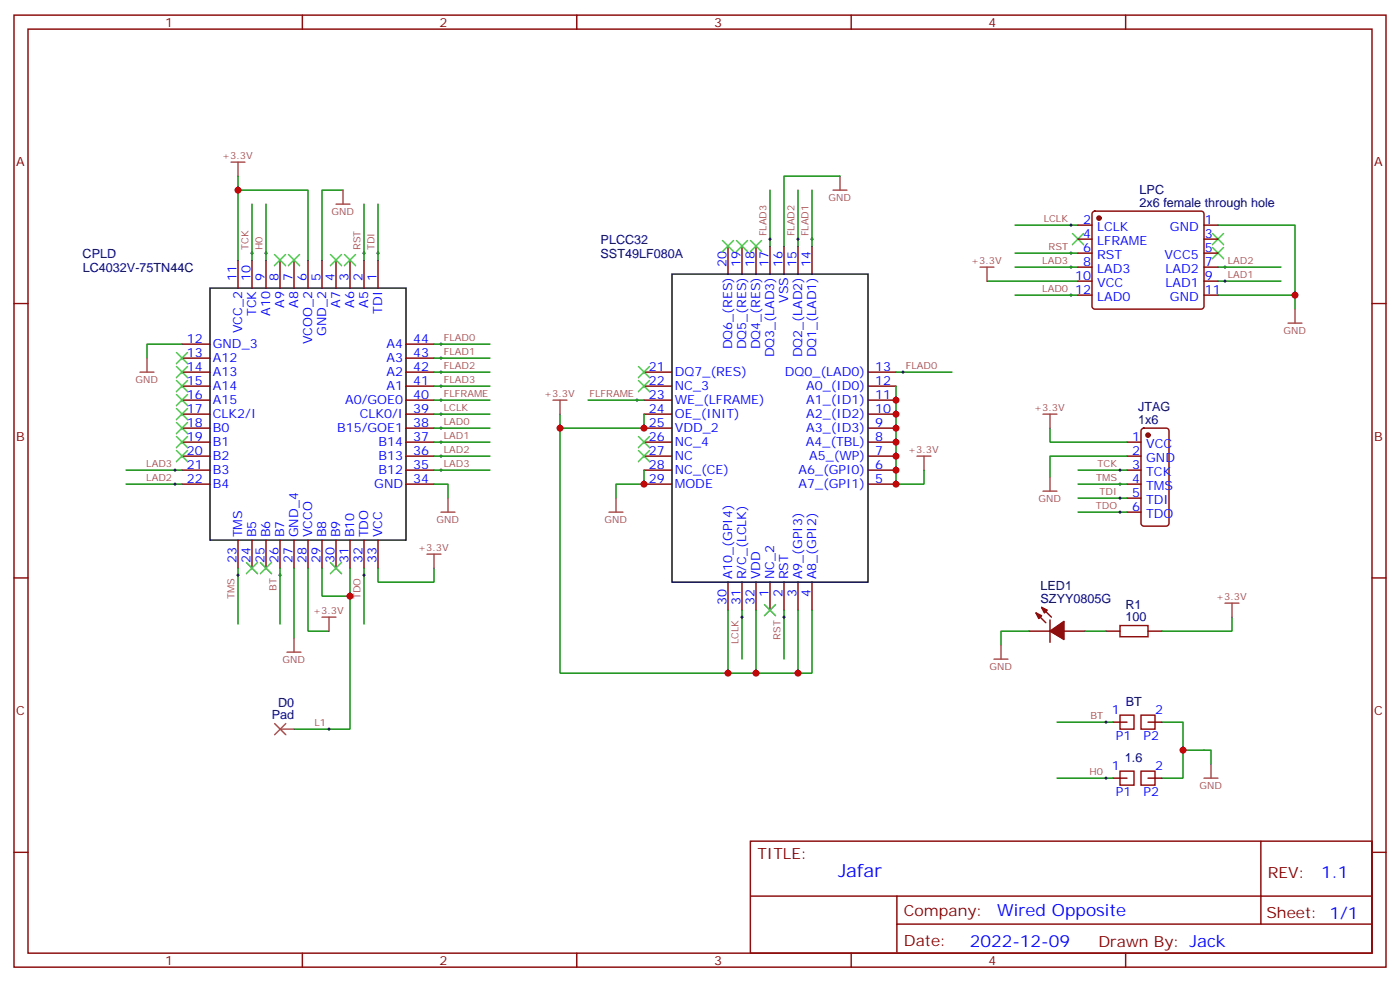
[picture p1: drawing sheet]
<svg xmlns="http://www.w3.org/2000/svg" width="353mm" height="247mm" viewBox="0 0 353 247" stroke-linecap="round" stroke-linejoin="round" font-family="sans-serif">
<g fill="none" stroke="#870000" stroke-width=".35">
<path d="M3.5 3.8h345.7v239.9h-345.7zM7.1 7.3h338.6v232.9h-338.6zM76.2 3.8v3.5M145.3 3.8v3.5M214.5 3.8v3.5M283.6 3.8v3.5M271.6 56.7h3.6M275.4 53.4l.5-.2h26.8a.71 .71 0 0 1 .7 .7v23.3l-.2 .5-.5 .2h-26.8l-.5-.2-.2-.5v-23.3zM303.4 56.7h3.5M3.5 76.5h3.6M60 65.5v7.1M63.5 65.5v7.1"/>
<path d="M67 65.5v7.1M70.6 65.5v7.1M74.1 65.5v7.1M77.6 65.5v7.1M81.1 65.5v7.1M84.7 65.5v7.1M88.2 65.5v7.1M91.7 65.5v7.1M95.2 65.5v7.1M183.4 62v7.1M187 62v7.1M190.5 62v7.1"/>
<path d="M194 62v7.1M197.6 62v7.1M201.1 62v7.1M204.6 62v7.1M271.6 74.4h3.6M271.6 60.3h3.6M271.6 70.8h3.6M271.6 63.8h3.6M271.6 67.3h3.6M303.4 74.4h3.5M303.4 60.3h3.5M303.4 70.8h3.5"/>
<path d="M303.4 63.8h3.5M303.4 67.3h3.5M345.7 76.5h3.5M45.9 97.3h7M45.9 93.8h7M45.9 86.7h7M45.9 90.2h7M102.3 97.3h7.1M102.3 93.8h7.1M102.3 86.7h7.1M102.3 90.2h7.1M162.3 97.3h7"/>
<path d="M162.3 93.8h7M218.7 97.3h7.1M218.7 93.8h7.1M45.9 111.4h7M45.9 114.9h7M45.9 118.5h7M45.9 107.9h7M45.9 104.4h7M45.9 100.8h7M102.3 111.4h7.1M102.3 114.9h7.1M102.3 118.5h7.1"/>
<path d="M102.3 107.9h7.1M102.3 104.4h7.1M102.3 100.8h7.1M162.3 111.4h7M162.3 114.9h7M162.3 118.5h7M162.3 107.9h7M162.3 104.4h7M162.3 100.8h7M218.7 111.4h7.1M218.7 114.9h7.1M218.7 118.5h7.1"/>
<path d="M218.7 107.9h7.1M218.7 104.4h7.1M218.7 100.8h7.1M284 111.4h3.5M284 114.9h3.5M284 118.5h3.5M287.7 108.1l.5-.2h5.7a.71 .71 0 0 1 .7 .7l-.1 23.5-.6 .5h-5.7l-.5-.3-.2-.4v-23.3zM45.9 122h7M60 136.1v7.1M63.5 136.1v7.1M67 136.1v7.1M70.6 136.1v7.1"/>
<path d="M74.1 136.1v7.1M77.6 136.1v7.1M81.1 136.1v7.1M84.7 136.1v7.1M88.2 136.1v7.1M91.7 136.1v7.1M95.2 136.1v7.1M102.3 122h7.1M162.3 122h7M218.7 122h7.1M284 122h3.5M284 125.5h3.5"/>
<path d="M284 129h3.5M3.5 145.6h3.6M183.4 146.7v7M187 146.7v7M190.5 146.7v7M194 146.7v7M197.6 146.7v7M201.1 146.7v7M204.6 146.7v7M259.3 159h5.3M261.1 154.4l2.4 2.5M262.5 153l2.4 2.5"/>
<path d="M264.6 156.2v5.7M268.1 159h5.3M278.7 159h3.5M289.3 159h3.5M345.7 145.6h3.5M280.5 196.1h3.5M280.5 182h3.5M289.3 196.1h3.5M289.3 182h3.5M3.5 214.8h3.6M189.1 211.9h156.6v28.3h-156.6zM317.7 212v20.9"/>
<path d="M345.7 214.8h3.5M189.1 225.8h156.5M226 232.9h119.6M226 225.8v14.1M76.2 240.2v3.5M145.3 240.2v3.5M214.5 240.2v3.5M283.6 240.2v3.5"/>
</g>
<g fill="#870000" stroke="#870000" stroke-width=".35">
<path d="M261.1 154.4l1.4 .8-.7 .7z"/>
<path d="M262.5 153l1.4 .7-.7 .7z"/>
<path d="M264.6 159l3.5-2.4v4.5z"/>
<circle cx="289.3" cy="109.6" r=".53"/>
<circle cx="276.9" cy="55" r=".53"/>
</g>
<g fill="none" stroke="#008700" stroke-width=".35">
<path d="M60 44.4v3.5M63.5 51.4v14.1M67 51.4v14.1M86.4 47.9h-5.3v17.6M91.7 51.4v14.1M95.2 51.4v14.1M194 47.9v14.1M201.1 47.9v14.1M204.6 47.9v14.1M211.7 44.4h-14.1v17.6M255.8 56.7h15.8M306.9 56.7h19.4v17.7"/>
<path d="M60 65.5v-17.6h17.6v17.6M248.7 70.8h22.9M255.8 63.8h15.8M255.8 67.3h15.8M255.8 74.4h15.8M306.9 74.4h19.4v3.5M306.9 70.8h15.9M306.9 67.3h15.9M45.9 86.7h-8.9v3.5M109.4 93.8h14.1M109.4 86.7h14.1M109.4 90.2h14.1"/>
<path d="M109.4 97.3h14.1M225.8 97.3v24.7h7v-3.5M225.8 93.8h14.1M31.7 118.5h14.2M109.4 118.5h14.1M109.4 100.8h14.1M109.4 104.4h14.1M109.4 107.9h14.1M109.4 111.4h14.1M109.4 114.9h14.1M141.1 104.4v3.5h21.2v-3.5M141.1 107.9v61.7h42.3v-15.9"/>
<path d="M148.2 100.8h14.1M162.3 118.5v3.5h-7.1v3.5M264.6 107.9v3.5h19.4M271.6 118.5h12.4M284 114.9h-19.4v5.3M31.7 122h14.2M109.4 122h3.5v3.5M271.6 122h12.4M271.6 125.5h12.4M271.6 129h12.4M60 143.2v14.1M70.6 143.2v14.1"/>
<path d="M74.1 143.2v17.6M77.6 143.2v15.8h5.3M81.1 143.2v7h7.1v-7M88.2 150.2v33.5h-14.1M91.7 143.2v14.1M95.2 143.2v3.5h14.2v-3.5M187 153.7v12.4M190.5 153.7v15.9h-7.1M197.6 153.7v12.4M201.1 153.7v15.9M204.6 153.7v15.9h-14.1M259.3 159h-7.1v3.6"/>
<path d="M273.4 159h5.3M310.4 155.5v3.5h-17.6M266.3 182h14.2M266.3 196.1h14.2M292.8 182h5.3v7h7.1v3.5M298.1 189v7.1h-5.3"/>
</g>
<path d="M282.2 157.6h7.1v2.8h-7.1z" fill="none" stroke="#a10000" stroke-width=".35"/>
<g fill="none" stroke="#3c3" stroke-width=".35">
<path d="M270.2 58.8l2.8 2.9M273 58.8l-2.8 2.9M305.5 58.8l2.8 2.9M308.3 58.8l-2.8 2.9M69.1 64.1l2.9 2.9M72 64.1l-2.9 2.9M72.7 64.1l2.8 2.9M75.5 64.1l-2.8 2.9M83.3 64.1l2.8 2.9M86.1 64.1l-2.8 2.9M86.8 64.1l2.8 2.9M89.6 64.1l-2.8 2.9"/>
<path d="M182 60.6l2.9 2.8M184.9 60.6l-2.9 2.8M185.6 60.6l2.8 2.8M188.4 60.6l-2.8 2.8M189.1 60.6l2.8 2.8M191.9 60.6l-2.8 2.8M305.5 62.4l2.8 2.8M308.3 62.4l-2.8 2.8M44.4 99.4l2.9 2.8M44.4 95.9l2.9 2.8M44.4 92.4l2.9 2.8M44.4 88.8l2.9 2.9"/>
<path d="M47.3 99.4l-2.9 2.8M47.3 95.9l-2.9 2.8M47.3 92.4l-2.9 2.8M47.3 88.8l-2.9 2.9M160.9 95.9l2.8 2.8M160.9 92.4l2.8 2.8M163.7 95.9l-2.8 2.8M163.7 92.4l-2.8 2.8M44.4 113.5l2.9 2.8M44.4 110l2.9 2.8M44.4 106.5l2.9 2.8M44.4 102.9l2.9 2.9"/>
<path d="M47.3 113.5l-2.9 2.8M47.3 110l-2.9 2.8M47.3 106.5l-2.9 2.8M47.3 102.9l-2.9 2.9M160.9 110l2.8 2.8M160.9 113.5l2.8 2.8M163.7 110l-2.8 2.8M163.7 113.5l-2.8 2.8M62.1 141.7l2.8 2.9M64.9 141.7l-2.8 2.9M65.6 141.7l2.8 2.9M68.4 141.7l-2.8 2.9"/>
<path d="M83.3 141.7l2.8 2.9M86.1 141.7l-2.8 2.9M192.6 152.3l2.8 2.9M195.4 152.3l-2.8 2.9"/>
</g>
<g fill="none" stroke="#000" stroke-width=".25">
<path d="M194 59.9v.7M201.1 59.9v.7M204.6 59.9v.7M269.5 56.7h.7M269.9 56.4v.7M63.1 63.8h.8M63.5 63.4v.7M66.7 63.8h.7M67 63.4v.7M91.4 63.8h.7M91.7 63.4v.7M94.9 63.8h.7"/>
<path d="M95.2 63.4v.7M193.7 60.3h.7M200.7 60.3h.7M204.3 60.3h.7M269.5 63.8h.7M269.5 67.3h.7M269.5 74.4h.7M269.9 63.4v.7M269.9 67v.7M269.9 74v.7M308.3 67.3h.7M308.3 70.8h.7"/>
<path d="M308.7 67v.7M308.7 70.5v.7M110.8 93.8h.7M110.8 86.7h.7M110.8 90.2h.7M110.8 97.3h.7M111.1 86.4v.7M111.1 89.9v.7M111.1 93.4v.7M111.1 96.9v.7M227.2 93.8h.7M227.5 93.4v.7"/>
<path d="M43.7 118.5h.7M44.1 118.1v.7M110.8 118.5h.7M110.8 100.8h.7M110.8 104.4h.7M110.8 107.9h.7M110.8 111.4h.7M110.8 114.9h.7M111.1 100.5v.7M111.1 104v.7M111.1 107.5v.7M111.1 111.1v.7"/>
<path d="M111.1 114.6v.7M111.1 118.1v.7M160.2 100.8h.7M160.5 100.5v.7M281.9 118.5h.7M282.2 118.1v.7M43.7 122h.7M44.1 121.6v.7M281.9 122h.7M281.9 125.5h.7M281.9 129h.7M282.2 121.6v.7"/>
<path d="M282.2 125.2v.7M282.2 128.7v.7M59.6 144.9h.7M60 144.6v.7M70.2 144.9h.7M70.6 144.6v.7M91.4 144.9h.7M91.7 144.6v.7M186.6 155.5h.7M187 155.2v.7M197.2 155.5h.7M197.6 155.2v.7"/>
<path d="M82.5 183.7h.8M82.9 183.4v.7M278.3 182h.7M278.3 196.1h.7M278.7 181.6v.7M278.7 195.7v.7"/>
</g>
<path d="M52.9 72.6h49.4v63.5h-49.4zM169.3 69.1h49.4v77.6h-49.4z" fill="none" stroke="#000" stroke-width=".35"/>
<g fill="none" stroke="#a64a4a" stroke-width=".35">
<path d="M58.2 40.9h3.5M60 40.9v3.5M84.7 51.4h3.5M86.4 47.9v3.5M209.9 47.9h3.5M211.7 44.4v3.5M246.9 67.3h3.6M248.7 67.3v3.5M326.3 77.9v3.5M35.3 93.8h3.5M37 90.2v3.6M324.6 81.4h3.5"/>
<path d="M139.3 100.8h3.6M141.1 100.8v3.6M231.1 114.9h3.5M232.8 114.9v3.6M262.8 104.4h3.5M264.6 104.4v3.5M107.6 139.6h3.5M109.4 139.6v3.6M111.1 129h3.6M112.9 125.5v3.5M153.5 129h3.5M155.2 125.5v3.5"/>
<path d="M262.8 123.8h3.5M264.6 120.2v3.6M81.1 155.5h3.6M82.9 155.5v3.5M308.7 152h3.5M310.4 152v3.5M72.3 164.3h3.5M74.1 160.8v3.5M250.5 166.1h3.5M252.2 162.6v3.5M69.2 182.3l2.8 2.8M70.6 183.7h3.5"/>
<path d="M72 182.3l-2.8 2.8M303.4 196.1h3.5M305.2 192.5v3.6"/>
</g>
<path d="M282.2 194.3h3.6v3.5h-3.6zM282.2 180.2h3.6v3.5h-3.6zM287.5 194.3h3.5v3.5h-3.5zM287.5 180.2h3.5v3.5h-3.5z" fill="none" stroke="#900" stroke-width=".35"/>
<g fill="#c00">
<circle cx="326.3" cy="74.4" r=".88"/>
<circle cx="225.8" cy="118.5" r=".88"/>
<circle cx="225.8" cy="114.9" r=".88"/>
<circle cx="225.8" cy="111.4" r=".88"/>
<circle cx="225.8" cy="107.9" r=".88"/>
<circle cx="225.8" cy="104.4" r=".88"/>
<circle cx="225.8" cy="100.8" r=".88"/>
<circle cx="225.8" cy="122" r=".88"/>
<circle cx="162.3" cy="122" r=".88"/>
<circle cx="162.3" cy="107.9" r=".88"/>
<circle cx="141.1" cy="107.9" r=".88"/>
<circle cx="183.4" cy="169.6" r=".88"/>
<circle cx="190.5" cy="169.6" r=".88"/>
<circle cx="201.1" cy="169.6" r=".88"/>
<circle cx="60" cy="47.9" r=".88"/>
<circle cx="88.2" cy="150.2" r=".88"/>
<circle cx="298.1" cy="189" r=".88"/>
</g>
<text font-size="4.6" fill="#00f" x="211.2" y="221">Jafar</text>
<g font-size="4.2" fill="#00f">
<text x="332.9" y="221.2">1.1</text>
<text x="251.3" y="230.8">Wired Opposite</text>
<text x="244.3" y="238.6">2022-12-09</text>
</g>
<g font-size="3.9" fill="#800">
<text x="190.9" y="216.5">TITLE:</text>
<text x="319.5" y="221.2">REV:</text>
<text x="227.8" y="230.7">Company:</text>
<text x="319.1" y="231.4">Sheet: 1/1</text>
<text x="227.8" y="238.4">Date:</text>
<text x="276.8" y="238.5">Drawn By: Jack</text>
</g>
<g font-size="3.2" fill="#800">
<text x="41.6" y="6.8">1</text>
<text x="110.8" y="6.8">2</text>
<text x="179.9" y="6.8">3</text>
<text x="249.1" y="6.8">4</text>
<text x="4.1" y="41.9">A</text>
<text x="346.3" y="41.9">A</text>
<text x="4.1" y="111.1">B</text>
<text x="346.3" y="111.1">B</text>
<text x="4.1" y="180.2">C</text>
<text x="346.3" y="180.2">C</text>
<text x="41.6" y="243.2">1</text>
<text x="110.8" y="243.2">2</text>
<text x="179.9" y="243.2">3</text>
<text x="249.1" y="243.2">4</text>
</g>
<g font-size="3.2" fill="#000080">
<text x="287.2" y="52">2x6 female through hole</text>
<text x="287.2" y="48.9">LPC</text>
<text x="20.8" y="64.9">CPLD</text>
<text x="151.3" y="64.9">SST49LF080A</text>
<text x="151.4" y="61.4">PLCC32</text>
<text x="20.9" y="68.5">LC4032V-75TN44C</text>
<text x="286.8" y="106.8">1x6</text>
<text x="286.8" y="103.6">JTAG</text>
<text x="262.2" y="148.8">LED1</text>
<text x="262.2" y="152">SZYY0805G</text>
<text x="283.6" y="153.3">R1</text>
<text x="283.6" y="156.6">100</text>
<text x="70.1" y="178">D0</text>
<text x="283.7" y="177.8">BT</text>
<text x="68.5" y="181.3">Pad</text>
<text x="283.5" y="191.9">1.6</text>
</g>
<g font-size="3.2" fill="#00f">
<text x="273" y="56.4">2</text>
<text x="273" y="59.9">4</text>
<text x="276.5" y="58.1">LCLK</text>
<text x="294.8" y="58.1">GND</text>
<text x="303.6" y="59.9">3</text>
<text x="303.6" y="56.4">1</text>
<text x="273" y="63.4">6</text>
<text x="276.5" y="61.7">LFRAME</text>
<text x="276.5" y="65.2">RST</text>
<text x="293.5" y="65.2">VCC5</text>
<text x="303.6" y="63.4">5</text>
<text x="59.6" y="70.8" transform="rotate(-90 59.6 70.8)">11</text>
<text x="63.1" y="70.8" transform="rotate(-90 63.1 70.8)">10</text>
<text x="66.7" y="70.8" transform="rotate(-90 66.7 70.8)">9</text>
<text x="70.2" y="70.8" transform="rotate(-90 70.2 70.8)">8</text>
<text x="73.7" y="70.8" transform="rotate(-90 73.7 70.8)">7</text>
<text x="77.3" y="70.8" transform="rotate(-90 77.3 70.8)">6</text>
<text x="80.8" y="70.8" transform="rotate(-90 80.8 70.8)">5</text>
<text x="84.3" y="70.8" transform="rotate(-90 84.3 70.8)">4</text>
<text x="87.8" y="70.8" transform="rotate(-90 87.8 70.8)">3</text>
<text x="91.4" y="70.8" transform="rotate(-90 91.4 70.8)">2</text>
<text x="94.9" y="70.8" transform="rotate(-90 94.9 70.8)">1</text>
<text x="183.1" y="67.3" transform="rotate(-90 183.1 67.3)">20</text>
<text x="186.6" y="67.3" transform="rotate(-90 186.6 67.3)">19</text>
<text x="190.1" y="67.3" transform="rotate(-90 190.1 67.3)">18</text>
<text x="193.7" y="67.3" transform="rotate(-90 193.7 67.3)">17</text>
<text x="197.2" y="67.3" transform="rotate(-90 197.2 67.3)">16</text>
<text x="200.7" y="67.3" transform="rotate(-90 200.7 67.3)">15</text>
<text x="204.3" y="67.3" transform="rotate(-90 204.3 67.3)">14</text>
<text x="271" y="70.5">10</text>
<text x="273" y="67">8</text>
<text x="276.5" y="68.7">LAD3</text>
<text x="293.7" y="68.7">LAD2</text>
<text x="303.6" y="70.5">9</text>
<text x="303.6" y="67">7</text>
<text x="71.6" y="77.5" transform="rotate(-90 71.6 77.5)">A9</text>
<text x="75.1" y="77.5" transform="rotate(-90 75.1 77.5)">A8</text>
<text x="85.7" y="77.5" transform="rotate(-90 85.7 77.5)">A7</text>
<text x="89.3" y="77.5" transform="rotate(-90 89.3 77.5)">A6</text>
<text x="92.8" y="77.5" transform="rotate(-90 92.8 77.5)">A5</text>
<text x="198.6" y="76.3" transform="rotate(-90 198.6 76.3)">VSS</text>
<text x="271" y="74">12</text>
<text x="276.5" y="72.2">VCC</text>
<text x="276.5" y="75.8">LAD0</text>
<text x="293.7" y="72.2">LAD1</text>
<text x="294.8" y="75.8">GND</text>
<text x="303.6" y="74">11</text>
<text x="61" y="83.9" transform="rotate(-90 61 83.9)">VCC_2</text>
<text x="64.6" y="79.7" transform="rotate(-90 64.6 79.7)">TCK</text>
<text x="68.1" y="79.5" transform="rotate(-90 68.1 79.5)">A10</text>
<text x="96.3" y="79" transform="rotate(-90 96.3 79)">TDI</text>
<text x="47.1" y="86.4">12</text>
<text x="47.1" y="89.9">13</text>
<text x="53.6" y="87.8">GND_3</text>
<text x="78.7" y="86.7" transform="rotate(-90 78.7 86.7)">VCOO_2</text>
<text x="82.2" y="84.6" transform="rotate(-90 82.2 84.6)">GND_2</text>
<text x="97.4" y="87.8">A4</text>
<text x="104.1" y="89.9">43</text>
<text x="104.1" y="86.4">44</text>
<text x="184.5" y="88" transform="rotate(-90 184.5 88)">DQ6_(RES)</text>
<text x="188" y="88" transform="rotate(-90 188 88)">DQ5_(RES)</text>
<text x="191.6" y="88" transform="rotate(-90 191.6 88)">DQ4_(RES)</text>
<text x="47.1" y="93.4">14</text>
<text x="53.6" y="91.3">A12</text>
<text x="53.6" y="94.8">A13</text>
<text x="97.4" y="94.8">A2</text>
<text x="97.4" y="91.3">A3</text>
<text x="104.1" y="93.4">42</text>
<text x="163.5" y="93.4">21</text>
<text x="170" y="94.8">DQ7_(RES)</text>
<text x="195.1" y="90" transform="rotate(-90 195.1 90)">DQ3_(LAD3)</text>
<text x="197.8" y="94.8">DQ0_(LAD0)</text>
<text x="202.1" y="90" transform="rotate(-90 202.1 90)">DQ2_(LAD2)</text>
<text x="205.7" y="90" transform="rotate(-90 205.7 90)">DQ1_(LAD1)</text>
<text x="220.5" y="93.4">13</text>
<text x="47.1" y="96.9">15</text>
<text x="47.1" y="100.5">16</text>
<text x="53.6" y="98.4">A14</text>
<text x="53.6" y="101.9">A15</text>
<text x="87" y="101.9">A0/GOE0</text>
<text x="97.4" y="98.4">A1</text>
<text x="104.1" y="100.5">40</text>
<text x="104.1" y="96.9">41</text>
<text x="163.5" y="96.9">22</text>
<text x="163.5" y="100.5">23</text>
<text x="170" y="98.4">NC_3</text>
<text x="170" y="101.9">WE_(LFRAME)</text>
<text x="203.1" y="101.9">A1_(ID1)</text>
<text x="203.1" y="98.4">A0_(ID0)</text>
<text x="220.5" y="100.5">11</text>
<text x="220.5" y="96.9">12</text>
<text x="47.1" y="104">17</text>
<text x="47.1" y="107.5">18</text>
<text x="53.6" y="105.4">CLK2/I</text>
<text x="90.6" y="105.4">CLK0/I</text>
<text x="104.1" y="107.5">38</text>
<text x="104.1" y="104">39</text>
<text x="163.5" y="104">24</text>
<text x="163.5" y="107.5">25</text>
<text x="170" y="105.4">OE_(INIT)</text>
<text x="203.1" y="105.4">A2_(ID2)</text>
<text x="220.5" y="107.5">9</text>
<text x="220.5" y="104">10</text>
<text x="47.1" y="111.1">19</text>
<text x="53.6" y="108.9">B0</text>
<text x="53.6" y="112.5">B1</text>
<text x="85" y="108.9">B15/GOE1</text>
<text x="95.4" y="112.5">B14</text>
<text x="104.1" y="111.1">37</text>
<text x="163.5" y="111.1">26</text>
<text x="170" y="108.9">VDD_2</text>
<text x="170" y="112.5">NC_4</text>
<text x="203" y="112.5">A4_(TBL)</text>
<text x="203.1" y="108.9">A3_(ID3)</text>
<text x="220.5" y="111.1">8</text>
<text x="285.3" y="111.1">1</text>
<text x="288.8" y="112.8">VCC</text>
<text x="47.1" y="114.6">20</text>
<text x="47.1" y="118.1">21</text>
<text x="53.6" y="116">B2</text>
<text x="53.6" y="119.5">B3</text>
<text x="95.4" y="119.5">B12</text>
<text x="95.4" y="116">B13</text>
<text x="104.1" y="118.1">35</text>
<text x="104.1" y="114.6">36</text>
<text x="163.5" y="114.6">27</text>
<text x="163.5" y="118.1">28</text>
<text x="170" y="116">NC</text>
<text x="170" y="119.5">NC_(CE)</text>
<text x="201.2" y="119.5">A6_(GPI0)</text>
<text x="203.9" y="116">A5_(WP)</text>
<text x="220.5" y="118.1">6</text>
<text x="220.5" y="114.6">7</text>
<text x="285.3" y="114.6">2</text>
<text x="285.3" y="118.1">3</text>
<text x="288.8" y="116.3">GND</text>
<text x="288.8" y="119.9">TCK</text>
<text x="47.1" y="121.6">22</text>
<text x="53.6" y="123">B4</text>
<text x="94.3" y="123">GND</text>
<text x="104.1" y="121.6">34</text>
<text x="163.5" y="121.6">29</text>
<text x="170" y="123">MODE</text>
<text x="201.2" y="123">A7_(GPI1)</text>
<text x="220.5" y="121.6">5</text>
<text x="285.3" y="121.6">4</text>
<text x="285.3" y="125.2">5</text>
<text x="288.8" y="123.4">TMS</text>
<text x="285.3" y="128.7">6</text>
<text x="288.8" y="126.9">TDI</text>
<text x="288.8" y="130.5">TDO</text>
<text x="61" y="135.4" transform="rotate(-90 61 135.4)">TMS</text>
<text x="64.6" y="135.4" transform="rotate(-90 64.6 135.4)">B5</text>
<text x="68.1" y="135.4" transform="rotate(-90 68.1 135.4)">B6</text>
<text x="71.6" y="135.4" transform="rotate(-90 71.6 135.4)">B7</text>
<text x="75.1" y="135.4" transform="rotate(-90 75.1 135.4)">GND_4</text>
<text x="78.7" y="135.4" transform="rotate(-90 78.7 135.4)">VCCO</text>
<text x="82.2" y="135.4" transform="rotate(-90 82.2 135.4)">B8</text>
<text x="85.7" y="135.4" transform="rotate(-90 85.7 135.4)">B9</text>
<text x="89.3" y="135.4" transform="rotate(-90 89.3 135.4)">B10</text>
<text x="92.8" y="135.4" transform="rotate(-90 92.8 135.4)">TDO</text>
<text x="96.3" y="135.4" transform="rotate(-90 96.3 135.4)">VCC</text>
<text x="59.6" y="141.9" transform="rotate(-90 59.6 141.9)">23</text>
<text x="63.1" y="141.9" transform="rotate(-90 63.1 141.9)">24</text>
<text x="66.7" y="141.9" transform="rotate(-90 66.7 141.9)">25</text>
<text x="70.2" y="141.9" transform="rotate(-90 70.2 141.9)">26</text>
<text x="73.7" y="141.9" transform="rotate(-90 73.7 141.9)">27</text>
<text x="77.3" y="141.9" transform="rotate(-90 77.3 141.9)">28</text>
<text x="80.8" y="141.9" transform="rotate(-90 80.8 141.9)">29</text>
<text x="84.3" y="141.9" transform="rotate(-90 84.3 141.9)">30</text>
<text x="87.8" y="141.9" transform="rotate(-90 87.8 141.9)">31</text>
<text x="91.4" y="141.9" transform="rotate(-90 91.4 141.9)">32</text>
<text x="94.9" y="141.9" transform="rotate(-90 94.9 141.9)">33</text>
<text x="184.5" y="146" transform="rotate(-90 184.5 146)">A10_(GPI4)</text>
<text x="188" y="146" transform="rotate(-90 188 146)">R/C_(LCLK)</text>
<text x="191.6" y="146" transform="rotate(-90 191.6 146)">VDD</text>
<text x="195.1" y="146" transform="rotate(-90 195.1 146)">NC_2</text>
<text x="198.6" y="146" transform="rotate(-90 198.6 146)">RST</text>
<text x="202.1" y="146" transform="rotate(-90 202.1 146)">A9_(GPI3)</text>
<text x="205.7" y="146" transform="rotate(-90 205.7 146)">A8_(GPI2)</text>
<text x="183.1" y="152.5" transform="rotate(-90 183.1 152.5)">30</text>
<text x="186.6" y="152.5" transform="rotate(-90 186.6 152.5)">31</text>
<text x="190.1" y="152.5" transform="rotate(-90 190.1 152.5)">32</text>
<text x="193.7" y="150.5" transform="rotate(-90 193.7 150.5)">1</text>
<text x="197.2" y="150.5" transform="rotate(-90 197.2 150.5)">2</text>
<text x="200.7" y="150.5" transform="rotate(-90 200.7 150.5)">3</text>
<text x="204.3" y="150.5" transform="rotate(-90 204.3 150.5)">4</text>
<text x="280.2" y="179.8">1</text>
<text x="291" y="179.8">2</text>
<text x="281.2" y="186.5">P1</text>
<text x="288.2" y="186.5">P2</text>
<text x="280.2" y="194">1</text>
<text x="291" y="194">2</text>
<text x="281.2" y="200.7">P1</text>
<text x="288.2" y="200.7">P2</text>
</g>
<g font-size="2.5" fill="#a54b4b">
<text x="56" y="40.1">+3.3V</text>
<text x="208.8" y="50.6">GND</text>
<text x="83.5" y="54.2">GND</text>
<text x="193.1" y="59.5" transform="rotate(-90 193.1 59.5)">FLAD3</text>
<text x="200.2" y="59.5" transform="rotate(-90 200.2 59.5)">FLAD2</text>
<text x="203.7" y="59.5" transform="rotate(-90 203.7 59.5)">FLAD1</text>
<text x="263" y="55.8">LCLK</text>
<text x="62.6" y="63.1" transform="rotate(-90 62.6 63.1)">TCK</text>
<text x="66.1" y="63.1" transform="rotate(-90 66.1 63.1)">H0</text>
<text x="90.8" y="63.1" transform="rotate(-90 90.8 63.1)">RST</text>
<text x="94.4" y="63.1" transform="rotate(-90 94.4 63.1)">TDI</text>
<text x="264.2" y="62.9">RST</text>
<text x="244.7" y="66.5">+3.3V</text>
<text x="262.6" y="66.4">LAD3</text>
<text x="309.4" y="66.4">LAD2</text>
<text x="309.4" y="70">LAD1</text>
<text x="262.6" y="73.5">LAD0</text>
<text x="111.8" y="85.8">FLAD0</text>
<text x="111.8" y="89.4">FLAD1</text>
<text x="323.4" y="84.2">GND</text>
<text x="111.8" y="92.9">FLAD2</text>
<text x="228.3" y="92.9">FLAD0</text>
<text x="34.1" y="96.5">GND</text>
<text x="111.8" y="96.4">FLAD3</text>
<text x="111.8" y="99.9">FLFRAME</text>
<text x="137.1" y="100">+3.3V</text>
<text x="148.6" y="99.9">FLFRAME</text>
<text x="111.8" y="103.5">LCLK</text>
<text x="111.8" y="107">LAD0</text>
<text x="260.6" y="103.6">+3.3V</text>
<text x="111.8" y="110.5">LAD1</text>
<text x="36.9" y="117.6">LAD3</text>
<text x="111.8" y="114.1">LAD2</text>
<text x="111.8" y="117.6">LAD3</text>
<text x="228.8" y="114.1">+3.3V</text>
<text x="276.6" y="117.6">TCK</text>
<text x="36.9" y="121.1">LAD2</text>
<text x="276.2" y="121.1">TMS</text>
<text x="277.1" y="124.6">TDI</text>
<text x="110" y="131.8">GND</text>
<text x="152.3" y="131.8">GND</text>
<text x="261.7" y="126.5">GND</text>
<text x="276.2" y="128.2">TDO</text>
<text x="105.4" y="138.8">+3.3V</text>
<text x="69.7" y="148.9" transform="rotate(-90 69.7 148.9)">BT</text>
<text x="59.1" y="150.9" transform="rotate(-90 59.1 150.9)">TMS</text>
<text x="78.9" y="154.7">+3.3V</text>
<text x="90.8" y="151" transform="rotate(-90 90.8 151)">TDO</text>
<text x="306.4" y="151.2">+3.3V</text>
<text x="196.7" y="161.1" transform="rotate(-90 196.7 161.1)">RST</text>
<text x="71.2" y="167.1">GND</text>
<text x="186.1" y="162.4" transform="rotate(-90 186.1 162.4)">LCLK</text>
<text x="249.3" y="168.8">GND</text>
<text x="79.2" y="182.8">L1</text>
<text x="274.8" y="181.1">BT</text>
<text x="274.6" y="195.2">H0</text>
<text x="302.2" y="198.8">GND</text>
</g>
</svg>
